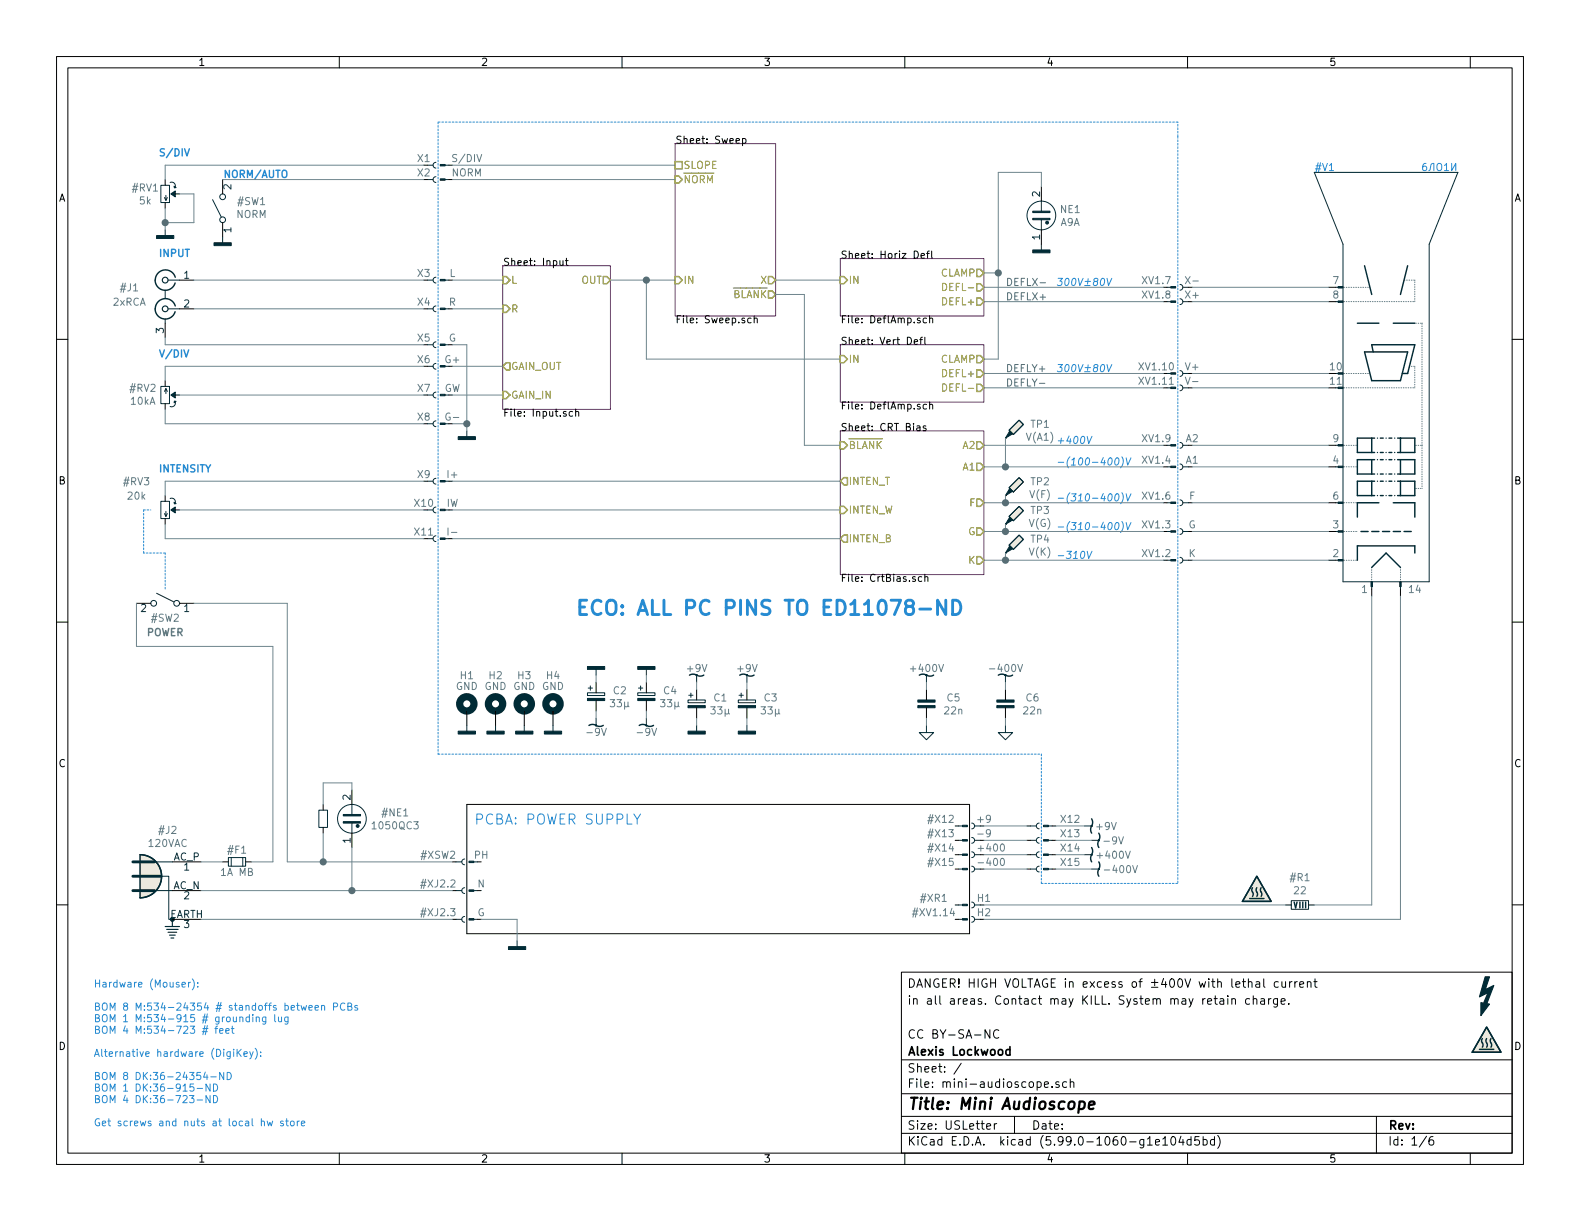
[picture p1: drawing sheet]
<svg xmlns="http://www.w3.org/2000/svg" width="279mm" height="216mm" viewBox="0 0 279 216" stroke-linecap="round" stroke-linejoin="round" font-family="sans-serif">
<g fill="none" stroke="#000" stroke-width=".18">
<path d="M10 10h259.4v195.9h-259.4zM12 12h255.4v191.9h-255.4zM60 10v2M110 10v2M160 10v2M210 10v2M260 10v2M29.2 31.8v1M29.2 35.8v1M31 34.3h.7M39.4 31.8v2.5M39.4 39.4v2.5"/>
<path d="M79.4 29.2h.6M131.3 24.6l.4-.1 .2 .2-.1 .6h-.5M131.3 24.5v1.3M184.1 33v2.6M10 60h2M29.2 57.2v2.5M31.7 49.5h2.6M31.7 54.6h2.6M99 46.1l.1 .8h.3l.2-.1M99.6 46.1v.8M100 46.1h.5M100.2 45.7v1l.3 .2"/>
<path d="M132.8 56.3l-.3-.1-.3 .3 .1 .5h.5M133.4 56.4l.1-.2 .3 .1 .1 .8M133.4 55.8v1.3M162.9 45.2l.6-.1-.1-.2-.3-.1-.2 .2v.6h.5M163.1 59.6l-.3 .2v1.1M163.5 59.6v1.1l.2 .2M163.8 56.3l-.3-.1-.3 .3 .2 .5h.4M163.8 44.8h.5M164.3 44.4l-.3 .2v1.1M164.4 56.4l.2-.2 .3 .1v.8M164.4 55.8v1.3M164.8 44.4v1.1l.1 .2"/>
<path d="M184.1 40.6v2.6M234.9 50.8h1.3M234.9 53.3h1.3M267.4 60h2M29.2 67.3v1M29.2 71.4v1M31 69.9h.7M101.3 72.8h-.4l-.3 .2 .2 .5h.5M101.8 72.9l.2-.1h.3v.8M101.8 72.3v1.3M161.7 60.5l.6-.1-.1-.3h-.3l-.2 .1v.6h.5M162.2 75.4h.4l.1 .7"/>
<path d="M162.6 60.1h.5M162.7 75.6l-.4 .1-.2 .1 .2 .3h.4M163.7 75.4l-.3-.1-.2 .2 .1 .2 .4 .1v.3h-.5M163.8 71.5h-.3l-.3 .2 .2 .6h.4M164.4 71.6l.2-.1h.3v.8M164.4 71.1v1.2M177.8 77.5h.1M234.9 78.7h1.3M29.2 87.6v1M29.2 91.7v1M31 90.2h.7M177.8 97.8h.1"/>
<path d="M177.8 87.6h.1M177.8 92.7h.1M234.9 99.1h1.3M234.9 88.9h1.3M234.9 94h1.3M234.9 82.6h1.3M10 110h2M24.1 106.7h2.6M31.7 106.7h2.6M163 102h-.4l-.2 .2 .1 .5h.5M163.5 102.1l.2-.1h.3l.1 .8M163.5 101.5v1.3"/>
<path d="M242.6 104.1v1.3M247.6 104.1v1.3M267.4 110h2M62.2 139.7v2.5M82.5 125.7v2.6M87.6 125.7v2.6M92.7 125.7v2.6M97.8 125.7v2.6M105.4 120.7v1.8M105.4 123.9v1.8M114.3 120.7v1.8M114.3 123.9v1.8"/>
<path d="M123.2 121.9v1.9M123.2 125.1v1.9M132.1 121.9v1.9M132.1 125.1v1.9M163.8 121.9v1.9M163.8 125.1v1.9M177.8 121.9v1.9M177.8 125.1v1.9M10 160h2M30.5 152.4h5.1M30.5 157.5h5.1M39.4 152.4h1"/>
<path d="M43.4 152.4h1M57.1 142.2v1.1M57.1 146.3v1M62.2 147.3v2.6M82.5 142.2h88.9v22.9h-88.9zM168.9 153.7h.6M168.9 146.1h.6M168.9 148.6h.6M168.9 151.1h.6M181.6 153.7h.6M181.6 146.1h.6M181.6 148.6h.6"/>
<path d="M181.6 151.1h.6M186.1 153.7h.6M186.1 146.1h.6M186.1 148.6h.6M186.1 151.1h.6M267.4 160h2M30.5 162.6h5.1M159.4 171.9h108v32h-108zM168.9 160h.6M168.9 162.6h.6M214.7 176.6h.6M214.9 176.1v1.3l.4 .2"/>
<path d="M215.8 176.6h.5l.1 1M216.4 176.9l-.5 .1a.29 .29 0 0 0-.2 .3 .29 .29 0 0 0 .2 .3l.5-.1M217.1 176.1v.1M217.1 176.6v1M217.8 176.7l.2-.1h.4l.1 1M217.8 176.6v1M221 176.6h-.5l-.2 .3v.4l.1 .2h.6M221.6 176.7l.2-.1h.4l.1 1M221.6 176.1v1.5M222.1 173.6h.6l.1 1M222.8 173.9l-.5 .1a.29 .29 0 0 0-.3 .3 .29 .29 0 0 0 .3 .3l.5-.1M223 176.6h.5l.1 1"/>
<path d="M223.5 173.1v1.3l.2 .2M223.6 176.9l-.5 .1a.29 .29 0 0 0-.2 .3 .29 .29 0 0 0 .2 .3l.5-.1M224.3 176.6v1M224.8 176.6h-.3l-.2 .3M225.9 176.6v1.2l-.3 .3-.3-.1M225.9 176.6h-.4l-.3 .3v.4l.1 .2h.6M226 173.6h-.4l-.3 .3v.4l.2 .2h.5M226.5 177.1l.8-.2-.1-.3h-.4l-.3 .2 .1 .7h.6M226.7 173.6l.1 .9 .3 .1 .2-.2M227.3 160h1M227.3 173.6v1M227.9 177.4v.2"/>
<path d="M228 173.6v1M228.5 173.6h-.3l-.2 .3M229 173.6v1M229.4 173.6h-.3l-.1 .3M229.8 174.1l.7-.2v-.3h-.5l-.2 .2 .1 .7h.6M231.2 173.7l.2-.1h.4v1M231.2 173.6v1M231.4 160h1M232.3 173.6h.6M232.5 173.1v1.3l.4 .2M159.4 197.4h108M159.4 193.4h108"/>
<path d="M159.4 187.4h108M170 188l-1.3 1.9M174.5 199.2l.7-.2-.1-.3h-.4l-.2 .2v.7h.6M175 182.1v1.5l-.8-1.5v1.5M175.8 198.7v1M176.3 198.7h-.3l-.2 .3M176.6 182.2a.6 .6 0 0 0-.7 0 .6 .6 0 0 0-.2 .7 .56 .56 0 0 0 .3 .6 .56 .56 0 0 0 .6-.1M179.4 197.4v3M184.7 191.8l.7-.2-.1-.2-.4-.1-.2 .2 .1 .7h.5M186 192.1v.2M187.3 191.4l-.4-.1-.2 .2 .1 .2 .5 .2v.3h-.6M188.6 191.4l-.4-.1-.3 .3v.4l.1 .2h.6"/>
<path d="M189.3 191.4l.2-.1 .3 .1 .1 .9M189.3 190.8v1.5M243.4 197.4v6.5M60 203.9v2M110 203.9v2M159.4 200.4h108M160 203.9v2M204.3 202l.7-.2v-.3h-.5l-.2 .2 .1 .7h.6M205.6 201.4l.4-.4v1.5M205.6 202.5h.9M207.3 201h.1a.81 .81 0 0 1 .6 .6 .81 .81 0 0 1-.3 .8l-.2 .1a.81 .81 0 0 1-.5-.6 .81 .81 0 0 1 .3-.9zM208.8 200.9l-.3 1.1h.9"/>
<path d="M209.2 201.5v1M210 203.9v2M210.6 201.5h-.4l-.3 .3v.4l.1 .2h.6M210.6 201v1.5M212 201h-.7v.7l.2-.2 .5 .1 .1 .2-.1 .5-.2 .2-.5-.2M212.8 201.5h.4l.3 .3v.4l-.2 .2h-.5M212.8 201v1.5M214.8 201.5h-.5l-.3 .3v.4l.2 .2h.6M214.8 201v1.5M215.3 200.8a1.72 1.72 0 0 1 0 2.2M252.3 200.9l-1.3 1.9M253.4 201a.59 .59 0 0 0-.7 .6v.6l.1 .2 .5 .1 .2-.2v-.5l-.1-.2-.4-.1-.3 .3"/>
<path d="M260 203.9v2"/>
</g>
<path d="M190.9 194.9l.2-.1 .6 .1 .1 .3v.5a.66 .66 0 0 1-1 .3M192.6 195.4l.9-.2v-.3l-.6-.1-.3 .3v.9l.2 .1 .6-.1" fill="none" stroke="#000" stroke-width=".4"/>
<path d="M178.6 185.7l-.4-.1-.3 .3v.4l.1 .2h.6M178.6 185.1v1.5" fill="none" stroke="#000" stroke-width=".3"/>
<path d="M119.4 25.4h17.8v30.5h-17.8zM88.9 47h19v25.4h-19zM148.6 45.7h25.4v10.2h-25.4zM148.6 61h25.4v10.1h-25.4zM148.6 76.2h25.4v25.4h-25.4z" fill="none" stroke="#840084" stroke-width=".18"/>
<g fill="none" stroke="#859900" stroke-width=".25">
<path d="M119.4 28.6h1.2v1.2h-1.2zM119.4 31.1h.6l.6 .7-.6 .6h-.6zM88.9 48.9h.6l.7 .6-.7 .7h-.6zM88.9 54h.6l.7 .6-.7 .6h-.6zM106.7 48.9h.6l.6 .6-.6 .7h-.6zM119.4 48.9h.6l.6 .6-.6 .7h-.6zM135.9 48.9h.6l.7 .6-.7 .7h-.6zM135.9 51.4h.6l.7 .7-.7 .6h-.6zM148.6 48.9h.6l.7 .6-.7 .7h-.6zM172.7 50.2h.7l.6 .6-.6 .6h-.7zM172.7 52.7h.7l.6 .6-.6 .7h-.7zM172.7 47.6h.7l.6 .7-.6 .6h-.7z"/>
<path d="M88.9 64.8l.6-.7h.7v1.3h-.7zM88.9 69.2h.6l.7 .7-.7 .6h-.6zM148.6 62.9h.6l.7 .6-.7 .6h-.6zM148.6 78.1h.6l.7 .6-.7 .7h-.6zM172.7 67.9h.7l.6 .7-.6 .6h-.7zM172.7 65.4h.7l.6 .6-.6 .7h-.7zM172.7 62.9h.7l.6 .6-.6 .6h-.7zM172.7 78.1h.7l.6 .6-.6 .7h-.7zM148.6 89.5h.6l.7 .7-.7 .6h-.6zM149.2 84.5h.7v1.2h-.7l-.6-.6zM149.2 94.6h.7v1.3h-.7l-.6-.6zM172.7 98.4h.7l.6 .7-.6 .6h-.7z"/>
<path d="M172.7 88.3h.7l.6 .6-.6 .6h-.7zM172.7 93.3h.7l.6 .7-.6 .6h-.7zM172.7 81.9h.7l.6 .7-.6 .6h-.7z"/>
</g>
<path d="M166.7 50.1a.64 .64 0 0 1 .7 .6 .64 .64 0 0 1-.7 .7zM166.7 67.9a.64 .64 0 0 1 .7 .6 .64 .64 0 0 1-.7 .7z" fill="none" stroke="#859900" stroke-width=".18"/>
<g fill="none" stroke="#002b36" stroke-width=".18">
<path d="M28.4 32.8h1.6v3h-1.6zM29.1 34.9l.2 .5 .3-.5M29.3 34.5v.9M30.1 32.3a.66 .66 0 0 1 .7 .1 .66 .66 0 0 1 .2 .6M37.6 35.3l1.5 3.1M75.6 31.8h1M75.6 29.2h1M77.1 31.2l-.4 .2-.1 .4 .1 .3 .4 .2M77.1 28.7l-.4 .2-.1 .3 .1 .4 .4 .1M78.7 31.8h.7M78.7 29.2h.7M184.1 35.6v1.7"/>
<path d="M184.1 38.9v1.7M232.4 30.5h25.4l-5.1 12.7v59.7h-15.2v-59.7zM29.2 40.6v1.3M29.2 51.3v1.4M29.2 56.4v.8M29.7 54.6h2M29.7 49.5h2M39.4 41.9v1.3M75.6 54.6h1M75.6 49.5h1M77.1 54.1l-.4 .2-.1 .3 .1 .4 .4 .1M77.1 49l-.4 .2-.1 .3 .1 .4 .4 .1"/>
<path d="M78.7 54.6h.7M78.7 49.5h.7M184.1 43.2v1.3M208.7 50.3l.3 .1 .2 .4-.2 .4-.3 .1M208.7 52.8l.3 .2 .2 .3-.2 .4-.3 .1M209.2 50.8h1M28.4 68.3h1.6v3.1h-1.6zM29.1 69.2l.2-.5 .3 .5M29.3 68.7v.9M31 71.1a.66 .66 0 0 1-.2 .7 .66 .66 0 0 1-.7 .1M75.6 61h1M75.6 64.8h1"/>
<path d="M75.6 69.9h1M75.6 74.9h1M77.1 60.5l-.4 .1-.1 .4 .1 .3 .4 .2M77.1 64.3l-.4 .1-.1 .4 .1 .3 .4 .2M77.1 69.3l-.4 .2-.1 .4 .1 .3 .4 .2M77.1 74.4l-.4 .2-.1 .3 .1 .4 .4 .1M78.7 61h.7M82.5 76.2v1.3M178.4 76.1l1.8-1.8 .8 .8-1.8 1.7zM208.7 78.2l.3 .2 .2 .3-.2 .4-.3 .1M208.7 68.1l.3 .1 .2 .4-.2 .3-.3 .2M208.7 65.5l.3 .2 .2 .3-.2 .4-.3 .1"/>
<path d="M209.2 68.6h1M28.4 88.6h1.6v3.1h-1.6zM29.1 90.8l.2 .5 .3-.5M29.3 90.4v.9M30.1 88.1a.66 .66 0 0 1 .7 .1 .66 .66 0 0 1 .2 .7M75.6 85.1h1M77.1 89.7l-.4 .1-.1 .4 .1 .3 .4 .2M77.1 84.6l-.4 .1-.1 .4 .1 .3 .4 .2M77.1 94.7l-.4 .2-.1 .4 .1 .3 .4 .2M78.7 85.1h.7M78.7 95.3h.7M178.4 96.4l1.8-1.8 .8 .8-1.8 1.8z"/>
<path d="M178.4 86.2l1.8-1.7 .8 .7-1.8 1.8zM178.4 91.3l1.8-1.8 .8 .8-1.8 1.8zM208.7 82l.3 .2 .2 .3-.2 .4-.3 .2M208.7 88.4l.3 .1 .2 .4-.2 .4-.3 .1M208.7 93.5l.3 .1 .2 .4-.2 .3-.3 .2M208.7 98.6l.3 .1 .2 .4-.2 .3-.3 .2M209.2 88.9h1M209.2 94h1M209.2 99.1h1M27.7 104.9l3 1.5M105.4 118.1v1.3M114.3 118.1v1.3"/>
<path d="M123.2 119.4v1.3M132.1 119.4v1.3M163.8 119.4v1.3M177.8 119.4v1.3M242.6 103.7v.4M247.6 103.7v.4M82.5 128.3v1.2M87.6 128.3v1.2M92.7 128.3v1.2M97.8 128.3v1.2M103.9 122.5h3v.5h-3zM104 121.7h.8"/>
<path d="M104.4 121.3v.7M105.4 127v1.3M112.8 122.5h3v.5h-3zM112.9 121.7h.8M113.3 121.3v.7M114.3 127v1.3M121.7 123.8h3v.5h-3zM121.8 122.9h.8M122.2 122.6v.7M123.2 128.3v1.2M130.6 123.8h3v.5h-3zM130.7 122.9h.7"/>
<path d="M131.1 122.6v.7M132.1 128.3v1.2M163.8 128.3v1.2h1.3l-1.3 1.3-1.2-1.3h1.2M177.8 128.3v1.2h1.3l-1.3 1.3-1.3-1.3h1.3M23.5 154.9h6.3v7.7h.7M27.3 157.5h3.2M27.3 152.4h3.2M40.4 151.6h3v1.6h-3zM40.9 151.6v1.6M42.9 151.6v1.6M56.4 143.3h1.5v3h-1.5zM62.2 142.2v1.8"/>
<path d="M62.2 145.5v1.8M80.6 157.5h1.1M80.6 152.4h1.1M82.2 157l-.4 .1-.1 .4 .1 .3 .4 .2M82.2 151.9l-.4 .1-.1 .4 .1 .4 .4 .1M83.8 157.5h.7M169.5 153.7h.7M169.5 146.1h.7M169.5 148.6h.7M169.5 151.1h.7M171.8 145.5l.4 .2 .1 .3-.1 .4-.4 .2M171.8 148.1l.4 .1 .1 .4-.1 .3-.4 .2"/>
<path d="M171.8 159.5l.4 .2 .1 .3-.1 .4-.4 .1M171.8 153.2l.4 .1 .1 .4-.1 .3-.4 .2M171.8 150.6l.4 .2 .1 .3-.1 .4-.4 .1M172.3 153.7h1.1M172.3 146.1h1.1M172.3 148.6h1.1M172.3 151.1h1.1M182.2 153.7h1.1M182.2 146.1h1.1M182.2 148.6h1.1M182.2 151.1h1.1M183.8 153.2l-.4 .1-.1 .4 .1 .3 .4 .2"/>
<path d="M183.8 148.1l-.4 .1-.1 .4 .1 .3 .4 .2M183.8 150.6l-.4 .2-.1 .3 .1 .4 .4 .1M183.8 145.5l-.4 .2-.1 .4 .1 .3 .4 .2M185.4 153.7h.7M185.4 146.1h.7M185.4 148.6h.7M185.4 151.1h.7M191.8 146.1h1.2M191.8 151.1h1.2M193 153.7h1.3M193 148.6h1.3M228.3 159.3h3.1v1.5h-3.1z"/>
<path d="M80.6 162.6h1.1M82.2 162.1l-.4 .1-.1 .4 .1 .3 .4 .2M83.8 162.6h.7M91.4 166.4v1.2M169.5 160h.7M169.5 162.6h.7M171.8 162.1l.4 .1 .1 .4-.1 .3-.4 .2M172.3 160h1.1M172.3 162.6h1.1"/>
<circle cx="39.4" cy="34.8" r=".51"/>
<circle cx="39.4" cy="38.9" r=".51"/>
<circle cx="184.1" cy="38.1" r="2.54"/>
<circle cx="27.2" cy="106.7" r=".51"/>
<circle cx="31.2" cy="106.7" r=".51"/>
<circle cx="62.2" cy="144.8" r="2.54"/>
</g>
<g fill="#002b36" stroke="#002b36" stroke-width=".18">
<path d="M112.8 117.9h3v.5h-3z"/>
<path d="M207 82.4h.9v.3h-.9z"/>
<path d="M207 50.7h.9v.2h-.9z"/>
<path d="M207 53.2h.9v.3h-.9z"/>
<path d="M103.9 117.9h3v.5h-3z"/>
<path d="M96.3 129.3h3v.5h-3z"/>
<path d="M91.2 129.3h3v.5h-3z"/>
<path d="M86.1 129.3h3.1v.5h-3.1z"/>
<path d="M27.7 41.7h3v.5h-3z"/>
<path d="M207 78.6h.9v.3h-.9z"/>
<path d="M207 68.5h.9v.2h-.9z"/>
<path d="M207 65.9h.9v.3h-.9z"/>
<path d="M182.6 44.2h3.1v.5h-3.1z"/>
<path d="M60.7 145.3h3.1v.2h-3.1z"/>
<path d="M60.7 144h3.1v.3h-3.1z"/>
<path d="M182.6 38.6h3.1v.3h-3.1z"/>
<path d="M182.6 37.3h3.1v.3h-3.1z"/>
<path d="M236.6 50.7h.9v.2h-.9z"/>
<path d="M236.6 53.2h.9v.3h-.9z"/>
<path d="M247.5 102.9h.3v.8h-.3z"/>
<path d="M242.4 102.9h.3v.8h-.3z"/>
<path d="M184.5 153.5h.9v.3h-.9z"/>
<path d="M77.9 90h.8v.3h-.8z"/>
<path d="M170.2 145.9h.9v.3h-.9z"/>
<path d="M170.2 148.5h.9v.2h-.9z"/>
<path d="M170.2 159.9h.9v.2h-.9z"/>
<path d="M77.9 54.5h.8v.2h-.8z"/>
<path d="M77.9 31.6h.8v.3h-.8z"/>
<path d="M77.9 60.8h.8v.3h-.8z"/>
<path d="M77.9 64.6h.8v.3h-.8z"/>
<path d="M77.9 49.4h.8v.3h-.8z"/>
<path d="M77.9 29.1h.8v.2h-.8z"/>
<path d="M77.9 69.7h.8v.3h-.8z"/>
<path d="M77.9 74.8h.8v.3h-.8z"/>
<path d="M77.9 85h.8v.2h-.8z"/>
<path d="M30.8 70.9l.3 .1-.3 .2z"/>
<path d="M77.9 95.1h.8v.3h-.8z"/>
<path d="M81 77.2h3.1v.5h-3.1z"/>
<path d="M121.7 129.3h3v.5h-3z"/>
<path d="M37.8 42.9h3.1v.5h-3.1z"/>
<path d="M130.6 129.3h3v.5h-3z"/>
<path d="M89.9 167.4h3.1v.5h-3.1z"/>
<path d="M30.8 88.8l.3 .3h-.3z"/>
<path d="M30.8 32.9l.3 .3h-.3z"/>
<path d="M130.6 124.8h3v.3h-3z"/>
<path d="M121.7 124.8h3v.3h-3z"/>
<path d="M184.5 148.5h.9v.2h-.9z"/>
<path d="M236.6 78.6h.9v.3h-.9z"/>
<path d="M162.3 124.8h3.1v.3h-3.1z"/>
<path d="M162.3 123.8h3.1v.4h-3.1z"/>
<path d="M207 88.8h.9v.2h-.9z"/>
<path d="M176.3 124.8h3v.3h-3z"/>
<path d="M176.3 123.8h3v.4h-3z"/>
<path d="M207 93.9h.9v.2h-.9z"/>
<path d="M184.5 151h.9v.3h-.9z"/>
<path d="M170.2 153.5h.9v.3h-.9z"/>
<path d="M170.2 151h.9v.3h-.9z"/>
<path d="M170.2 162.4h.9v.3h-.9z"/>
<path d="M178.6 96.5l.5 .5-1.3 .8z"/>
<path d="M178.6 86.4l.5 .5-1.3 .7z"/>
<path d="M178.6 76.2l.5 .5-1.3 .8z"/>
<path d="M178.6 91.4l.5 .5-1.3 .8z"/>
<path d="M112.8 123.5h3v.4h-3z"/>
<path d="M184.5 145.9h.9v.3h-.9z"/>
<path d="M236.6 65.9h.9v.3h-.9z"/>
<path d="M236.6 68.5h.9v.2h-.9z"/>
<path d="M236.6 98.9h.9v.3h-.9z"/>
<path d="M207 98.9h.9v.3h-.9z"/>
<path d="M236.6 88.8h.9v.2h-.9z"/>
<path d="M103.9 123.5h3v.4h-3z"/>
<path d="M82.9 157.4h.9v.2h-.9z"/>
<path d="M82.9 162.4h.9v.3h-.9z"/>
<path d="M82.9 152.3h.9v.2h-.9z"/>
<path d="M81 129.3h3.1v.5h-3.1z"/>
<path d="M236.6 93.9h.9v.2h-.9z"/>
<path d="M236.6 82.4h.9v.3h-.9z"/>
<circle cx="114.3" cy="128.3" r=".08"/>
<circle cx="105.4" cy="128.3" r=".08"/>
<circle cx="63.2" cy="146" r=".25"/>
<circle cx="185.2" cy="39.4" r=".25"/>
<circle cx="193" cy="146.1" r=".08"/>
<circle cx="194.3" cy="148.6" r=".08"/>
<circle cx="193" cy="151.1" r=".08"/>
<circle cx="194.3" cy="153.7" r=".08"/>
</g>
<g fill="none" stroke="#002b36" stroke-width=".25">
<path d="M27.4 49.5a1.8 1.8 0 0 0 1.6 1.8 1.8 1.8 0 0 0 2-1.3M31 54.1a1.8 1.8 0 0 0-2.8-1 1.8 1.8 0 0 0 0 2.9 1.8 1.8 0 0 0 2.8-.9M31 49a1.8 1.8 0 0 0-2-1.3 1.8 1.8 0 0 0-1.5 1.8M240 57.2h3.8M241.3 47l1.3 5.1M246.4 57.2h3.8M248.9 47l-1.3 5.1M240 77.5h2.6v2.5h-2.6zM241.3 62.2h7.6l-1.3 5.1h-5zM242.8 62.2l-.2-1.2h7.6l-1.3 5h-.9M247.6 77.5h2.6v2.5h-2.6zM240 85.1h2.6v2.5h-2.6z"/>
<path d="M240 81.3h2.6v2.5h-2.6zM240.7 94h1.2M242.6 94h1.2M243.8 88.9h-3.8v2.5M244.5 94h1.2M246.4 88.9h3.8v2.5M246.4 94h1.2M247.6 81.3h2.6v2.5h-2.6zM247.6 85.1h2.6v2.5h-2.6zM248.3 94h1.3M250.2 97.8v-1.3h-10.2v2.6M123.2 119.4l.7 .2 .6-.2"/>
<path d="M132.1 119.4l.7 .2 .5-.2M163.8 119.4l.7 .2 .6-.2M177.8 119.4l.7 .2 .6-.2M242.6 100.3l2.5-2.5 2.5 2.5M104.1 128.3l.6-.2 .7 .2M113 128.3l.6-.2 .7 .2M24.8 151.1a3.8 3.8 0 0 1 3.8 3.8 3.8 3.8 0 0 1-3.8 3.9zM193 144.8l.2 .6-.2 .6M193 149.9l.2 .5-.2 .7M193 146.1l-.1 .6 .1 .6M193 151.1l-.1 .7 .1 .6M194.3 147.3a1.66 1.66 0 0 1-.2 1.8l.2 .8"/>
<path d="M194.3 152.4a1.66 1.66 0 0 1-.2 1.7l.2 .8M221 158.9h2.5M221.5 157a1.05 1.05 0 0 0 .1 1.1l-.1 .4M222.2 154.9l2.6 4.5h-5.1zM222.3 157a1.05 1.05 0 0 0 .1 1.1l-.2 .4M223 157a1.05 1.05 0 0 0 .1 1.1l-.1 .4M228.9 159.5l.2 1 .3-1M229.9 159.5v1M230.4 159.5v1M230.9 159.5v1M261.6 185.5h2.6M262.1 183.6a1.04 1.04 0 0 0 .2 1.2l-.2 .4"/>
<path d="M262.9 181.6l2.5 4.5h-5.1zM262.9 183.6a1.04 1.04 0 0 0 .1 1.2l-.1 .4M263.7 183.6a1.04 1.04 0 0 0 .1 1.2l-.1 .4"/>
</g>
<g fill="#002b36" stroke="#002b36" stroke-width=".2">
<path d="M30.2 69.9l.8-.6v1.1z"/>
<path d="M30.2 90.2l.8-.5v1z"/>
<path d="M30.2 34.3l.8-.5v1z"/>
<path d="M261.9 177.3l1.5 .2-1.5 2.1z"/>
<path d="M262.6 172.7h.8l-.8 2.3 1.6-.8-1.3 3.3-.5-.2 .7-1.8-1.5 .8z"/>
</g>
<g fill="none" stroke="#002b36" stroke-width=".2">
<path d="M29.2 163.8h2.5M29.5 164.3h2M29.7 164.8h1.5M30 165.4h1M30.2 165.9h.5M30.5 162.6v1.2"/>
<circle cx="29.2" cy="49.5" r=".51"/>
<circle cx="29.2" cy="54.6" r=".51"/>
</g>
<path d="M180 117.5l.4 1.3 .4-1.3M177.1 151.8h.1a.68 .68 0 0 1 .4 .6 .68 .68 0 0 1-.4 .6 .84 .84 0 0 1-.1-1.2zM200.3 153l.4 1.3 .4-1.3" fill="none" stroke="#657b83" stroke-width=".18"/>
<g fill="#eee8d5" stroke="#eee8d5" stroke-width=".18">
<path d="M178.4 96.4l1.8-1.8 .8 .8-1.8 1.8z"/>
<path d="M178.4 86.2l1.8-1.7 .8 .7-1.8 1.8z"/>
<path d="M178.4 76.1l1.8-1.8 .8 .8-1.8 1.7z"/>
<path d="M178.4 91.3l1.8-1.8 .8 .8-1.8 1.8z"/>
<path d="M262.9 181.6l2.5 4.5h-5.1z"/>
<path d="M222.2 154.9l2.6 4.5h-5.1z"/>
<path d="M24.8 151.1a3.8 3.8 0 0 1 3.8 3.8 3.8 3.8 0 0 1-3.8 3.9z"/>
</g>
<g fill="none" stroke="#002b36" stroke-width="1.3">
<circle cx="82.5" cy="124.5" r="1.27"/>
<circle cx="87.6" cy="124.5" r="1.27"/>
<circle cx="92.7" cy="124.5" r="1.27"/>
<circle cx="97.8" cy="124.5" r="1.27"/>
</g>
<path d="M23.5 157.5h3.8M23.5 154.9h4.9M23.5 152.4h3.8" fill="none" stroke="#002b36" stroke-width=".51"/>
<path d="M183.9 50h1M183.8 67.8h1" fill="none" stroke="#586e75" stroke-width=".18"/>
<g fill="none" stroke="#268bd2" stroke-width=".18">
<path d="M252.2 28.9l-.4 .1a.85 .85 0 0 0 0 1.2l.4-.2 .1-.4-.3-.2h-.3l-.1 .2M252.7 30.2l.2-.2 .1-.7a.43 .43 0 0 1 .6-.4v1.3M254.2 29.1l.2-.2a.43 .43 0 0 1 .6 .4v.4a.42 .42 0 0 1-.5 .5 .42 .42 0 0 1-.4-.5zM195.8 49.2l.2 1.3 .6-1.3M192.3 77.2l.2 1.2 .6-1.2M195.8 64.5l.2 1.2 .6-1.2M192.3 97.5l.2 1.2 .6-1.2M197.3 81.1l.3-.1a.75 .75 0 0 1-.2 1.2l-.2-.1-.1-.3zM197.3 87.4l.3-.1a.75 .75 0 0 1-.2 1.3l-.2-.1-.1-.4zM197.3 92.5l.3-.1a.75 .75 0 0 1-.2 1.3l-.2-.2-.1-.3zM198.4 80.8a1.47 1.47 0 0 1-.3 1.9M198.4 87.1a1.47 1.47 0 0 1-.3 2"/>
<path d="M198.4 92.2a1.47 1.47 0 0 1-.3 1.9M199.1 81l.3 1.2 .6-1.2M199.1 87.3l.3 1.3 .6-1.3M199.1 92.4l.3 1.3 .6-1.3M112.1 143.9l.6 1 .6-1M112.7 144.9v.8M32.2 174.1l.6-.1-.1-.2-.3-.1-.2 .2v.6h.5M33.3 173.7v.8M33.7 173.7l-.4 .2M34 173.1a1.46 1.46 0 0 1 0 1.9M35 174.4v.1M35 173.8v.1"/>
<path d="M44.7 179.4v.1M44.7 179.8v.9M45.3 179.9l.2-.1 .3 .1 .1 .8M45.3 179.8v.9M47 179.8v1.1l-.2 .2-.3-.1M47 179.9l-.4-.1-.2 .3 .1 .5h.5M48.6 179.4v1.1l.2 .2M49.2 179.8l.1 .8 .3 .1 .2-.1M49.8 179.8v.9M50.9 179.8v1.1l-.2 .2-.3-.1M50.9 179.9l-.3-.1-.3 .3 .2 .5h.4M54.6 178.2l.6-.1v-.3h-.4l-.2 .2 .1 .6h.5"/>
<path d="M55.7 178.2l.6-.1v-.3h-.4l-.2 .2 .1 .6h.5M56.9 177.9l.1-.1h.3l.1 .8M56.9 177.8v.8M59 178h.6l.1-.2-.1-.3-.6-.1v1.2M61 177.5a.6 .6 0 0 0-.9 .4 .6 .6 0 0 0 .6 .7l.3-.1M61.5 178l.6-.1 .1-.2-.1-.2-.6-.1v1.2h.5l.2-.1v-.3l-.3-.2M63.2 177.8h-.3l-.2 .2 .1 .1 .4 .2v.3h-.5M34.9 192.5h.9M34.9 194.5h.9M35.8 182.4h.9M35.9 181.9h.9M36.3 189.6l-.3 .9h.8"/>
<path d="M36.7 181.3l-.4 1.7M37.1 191.7v1.2l-.7-1.2v1.2M37.1 193.7v1.3l-.7-1.3v1.3M37.3 190.4h.9M37.8 191.7a.64 .64 0 0 1 .7 .6 .64 .64 0 0 1-.7 .6zM37.8 193.7a.64 .64 0 0 1 .7 .7 .64 .64 0 0 1-.7 .6zM38 181.9h.5M38.5 181.4l-.3 .2v1.1M38.8 182.3l.6-.1v-.3h-.4l-.2 .2 .1 .6h.5M39.6 189.6v1.3l-.8-1.3v1.3M39.9 182.3l.6-.1v-.3h-.4l-.2 .2 .1 .6h.5M40.2 189.6a.64 .64 0 0 1 .7 .7 .64 .64 0 0 1-.7 .6z"/>
<path d="M40.9 181.9h.5M41.1 181.4v1.1l.3 .2M41.9 185.5v1.3M42.1 186.1l.6 .7M42.7 185.5l-.8 .8M43.1 186.4l.6-.1v-.3h-.4l-.2 .1 .1 .6h.5M44.2 186l.3 .8M44.8 186l-.5 1.1-.1 .1M45.1 185.4a1.46 1.46 0 0 1 0 1.9M46.1 186.7v.1M46.1 186v.1M46.2 198.3l.2-.1 .3 .1 .1 .8"/>
<path d="M47.2 198.2l.3 .9 .2-.6 .3 .6 .2-.9M50.1 198.3l-.3-.1-.2 .2 .1 .2 .4 .1v.3h-.5M50.5 198.2h.5M50.7 197.8v1.1l.3 .2M51.5 198.3l.3-.1 .2 .3v.3l-.2 .3-.3-.1-.1-.2zM52.6 198.2v.9M52.9 198.2l-.3 .3M53.3 198.7l.6-.2-.1-.2-.3-.1-.2 .2 .1 .6h.4"/>
</g>
<path d="M32.6 26.3l.5 1.3 .4-1.3M32.5 61.9l.4 1.2 .5-1.2" fill="none" stroke="#268bd2" stroke-width=".25"/>
<path d="M162.6 107.7h2M167.2 106.1v2.6l-1.4-2.6v2.6M168.5 106.1a1.34 1.34 0 0 1 1.4 .9 1.34 1.34 0 0 1-.5 1.5l-.9 .2z" fill="none" stroke="#268bd2" stroke-width=".51"/>
<g fill="none" stroke="#002b36" stroke-width=".18" stroke-dasharray="0 .3">
<path d="M237.5 53.3h12.7M237.5 50.8h4.8M250.2 49.5h-1.9M250.2 53.3v-3.8M251.5 57.2v21.5M251.5 57.2h-1.3M237.5 68.6h12.7M237.5 78.7h2.5M237.5 66h4.7M250.2 68.6v-3.8M250.2 64.8h-.8M251.5 78.7h-1.3"/>
<path d="M251.5 78.7v7.7M237.5 88.9h2.5M237.5 99.1h2.5M237.5 94h2.5M237.5 82.6h2.5M251.5 86.4h-1.3M242.6 100.3v2.6M247.6 100.3v2.6"/>
</g>
<path d="M242.6 77.5h5M242.6 81.3h5M242.6 83.8h5M242.6 87.6h5M242.6 85.1h5M242.6 80h5" fill="none" stroke="#002b36" stroke-width=".25" stroke-dasharray=".5 .5 0 .5"/>
<path d="M77.5 21.6v111.8M208.3 24.1v132.1M208.3 21.6h-130.8M208.3 24.1v-2.5M25.4 97.8v-7.6M25.4 90.2h1.3M29.2 97.8h-3.8M29.2 104.1v-6.3M77.5 133.4h106.6M184.1 133.4v22.8M184.1 156.2h24.2" fill="none" stroke="#268bd2" stroke-width=".18" stroke-dasharray=".3 .3"/>
<g fill="none" stroke="#6c868f" stroke-width=".18">
<path d="M29.2 36.8v3.8M31.7 34.3h2.6v5.1h-5.1M39.4 31.8h35.5M74.9 29.2h-45.7v2.6M80 31.8h39.4M80 29.2h39.4M184.1 33v-2.5h-7.6v33h-2.5M29.2 59.7v1.3h45.7M34.3 54.6h40.6M34.3 49.5h40.6M80 54.6h8.9M80 49.5h8.9"/>
<path d="M107.9 49.5h11.5M114.3 49.5v14h34.3M137.2 52.1h5v26.6h6.4M137.2 49.5h11.4M174 48.3h2.5M174 50.8h31.7M174 53.3h31.7M210.8 50.8h24.1M210.8 53.3h24.1M29.2 72.4v2.5h45.7M31.7 69.9h43.2M74.9 64.8h-45.7v2.5"/>
<path d="M80 64.8h8.9M80 61h2.5v15.2M80 74.9h2.5M80 69.9h8.9M174 68.6h31.7M174 66h31.7M174 78.7h31.7M177.8 77.5v5.1M210.8 68.6h24.1M210.8 66h24.1M210.8 78.7h24.1M29.2 92.7v2.6h45.7"/>
<path d="M31.7 90.2h43.2M74.9 85.1h-45.7v2.5M80 90.2h68.6M80 85.1h68.6M80 95.3h68.6M174 82.6h31.7M174 88.9h31.7M174 99.1h31.7M174 94h31.7M177.8 87.6v1.3M177.8 92.7v1.3M177.8 97.8v1.3"/>
<path d="M210.8 82.6h24.1M210.8 88.9h24.1M210.8 99.1h24.1M210.8 94h24.1M24.1 106.7v7.6h24.2v38.1h-3.9M34.3 106.7h16.5v45.7h29.2M105.4 119.4v1.3M114.3 119.4v1.3M242.6 105.4v54.6h-10.2M247.6 105.4v57.2h-73.6M62.2 139.7v-1.3h-5.1v3.8M105.4 125.7v1.3"/>
<path d="M114.3 125.7v1.3M123.2 120.7v1.2M123.2 127v1.3M132.1 120.7v1.2M132.1 127v1.3M163.8 120.7v1.2M163.8 127v1.3M177.8 120.7v1.2M177.8 127v1.3M35.6 152.4h3.8M35.6 157.5h44.4M57.1 147.3v5.1"/>
<path d="M62.2 149.9v7.6M174 146.1h7.6M174 153.7h7.6M174 148.6h7.6M174 151.1h7.6M186.7 146.1h5.1M186.7 153.7h6.3M186.7 148.6h6.3M186.7 151.1h5.1M35.6 162.6h44.4M85.1 162.6h6.3v3.8M174 160h53.3"/>
</g>
<g fill="#586e75" stroke="#586e75" stroke-width=".25">
<circle cx="82.6" cy="74.9" r=".51"/>
<circle cx="114.3" cy="49.5" r=".51"/>
<circle cx="62.2" cy="157.5" r=".51"/>
<circle cx="57.2" cy="152.4" r=".51"/>
<circle cx="29.2" cy="39.4" r=".51"/>
<circle cx="176.5" cy="48.3" r=".51"/>
<circle cx="177.8" cy="82.6" r=".51"/>
<circle cx="177.8" cy="99.1" r=".51"/>
<circle cx="177.8" cy="88.9" r=".51"/>
<circle cx="177.8" cy="94" r=".51"/>
</g>
<text font-size="3.5" fill="#268bd2" x="101.6" y="108.8">ECO: ALL PC PINS TO ED11078-ND</text>
<text font-size="2.8" x="160.4" y="196.2">Title: Mini Audioscope</text>
<text font-size="2.5" fill="#268bd2" x="83.8" y="145.8">PCBA: POWER SUPPLY</text>
<g font-size="2.1">
<text x="160.4" y="177.6">in all areas. Contact may KILL. System may retain charge.</text>
<text x="160.4" y="174.6">DANGER! HIGH VOLTAGE in excess of ±400V with lethal current</text>
<text x="160.4" y="183.6">CC BY-SA-NC</text>
<text x="160.4" y="189.7">Sheet: /</text>
<text x="160.4" y="186.7">Alexis Lockwood</text>
<text x="160.4" y="192.4">File: mini-audioscope.sch</text>
<text x="160.4" y="202.5">KiCad E.D.A. kicad (5.99.0-1060-g1e104d5bd)</text>
<text x="160.4" y="199.7">Size: USLetter</text>
<text x="182.4" y="199.7">Date:</text>
<text x="245.4" y="199.7">Rev:</text>
<text x="245.4" y="202.5">Id: 1/6</text>
</g>
<g font-size="1.8">
<text x="35" y="11.6">1</text>
<text x="85" y="11.6">2</text>
<text x="135" y="11.6">3</text>
<text x="185" y="11.6">4</text>
<text x="235" y="11.6">5</text>
<text x="119.4" y="25.4">Sheet: Sweep</text>
<text x="10.3" y="35.6">A</text>
<text x="267.7" y="35.6">A</text>
<text x="88.9" y="47">Sheet: Input</text>
<text x="148.6" y="45.7">Sheet: Horiz Defl</text>
<text x="119.4" y="57.2">File: Sweep.sch</text>
<text x="148.6" y="57.2">File: DeflAmp.sch</text>
<text x="148.6" y="61">Sheet: Vert Defl</text>
<text x="88.9" y="73.7">File: Input.sch</text>
<text x="148.6" y="72.4">File: DeflAmp.sch</text>
<text x="148.6" y="76.2">Sheet: CRT Bias</text>
<text x="10.3" y="85.7">B</text>
<text x="267.7" y="85.7">B</text>
<text x="148.6" y="102.9">File: CrtBias.sch</text>
<text x="10.3" y="135.6">C</text>
<text x="267.7" y="135.6">C</text>
<text x="10.3" y="185.7">D</text>
<text x="267.7" y="185.7">D</text>
<text x="35" y="205.6">1</text>
<text x="85" y="205.6">2</text>
<text x="135" y="205.6">3</text>
<text x="185" y="205.6">4</text>
<text x="235" y="205.6">5</text>
</g>
<g font-size="1.8" fill="#268bd2">
<text x="27.9" y="27.6">S/DIV</text>
<text x="39.4" y="31.4">NORM/AUTO</text>
<text x="232.4" y="30.2">#V1</text>
<text x="255.8" y="30.2">61</text>
<text x="27.9" y="45.4">INPUT</text>
<text x="186.7" y="50.5">300V±80V</text>
<text x="27.9" y="63.2">V/DIV</text>
<text x="186.7" y="65.8">300V±80V</text>
<text x="27.9" y="83.5">INTENSITY</text>
<text x="186.7" y="82.3">-(100-400)V</text>
<text x="186.7" y="78.5">+400V</text>
<text x="186.7" y="88.6">-(310-400)V</text>
<text x="186.7" y="93.7">-(310-400)V</text>
<text x="186.7" y="98.8">-310V</text>
<text x="16.5" y="174.6">Hardware (Mouser):</text>
<text x="16.5" y="178.7">BOM 8 M:534-24354 # standoffs between PCBs</text>
<text x="16.5" y="180.7">BOM 1 M:534-915 # grounding lug</text>
<text x="16.5" y="182.8">BOM 4 M:534-723 # feet</text>
<text x="16.5" y="186.9">Alternative hardware (DigiKey):</text>
<text x="16.5" y="191">BOM 8 DK:36-24354-ND</text>
<text x="16.5" y="193">BOM 1 DK:36-915-ND</text>
<text x="16.5" y="195">BOM 4 DK:36-723-ND</text>
<text x="16.5" y="199.1">Get screws and nuts at local hw store</text>
</g>
<g font-size="1.8" fill="#657b83">
<text x="73.8" y="28.6">X1</text>
<text x="80.2" y="28.6">S/DIV</text>
<text x="23.5" y="33.9">#RV1</text>
<text x="73.8" y="31.2">X2</text>
<text x="79.8" y="31.2">NORM</text>
<text x="24.7" y="36.1">5k</text>
<text x="41.8" y="38.5">NORM</text>
<text x="42.1" y="36.3">#SW1</text>
<text x="187.5" y="39.9">A9A</text>
<text x="187.5" y="37.7">NE1</text>
<text x="21.4" y="51.5">#J1</text>
<text x="73.8" y="49">X3</text>
<text x="79.5" y="49">L</text>
<text x="202.1" y="50.2">XV1.7</text>
<text x="202.1" y="52.8">XV1.8</text>
<text x="209.7" y="52.8">X+</text>
<text x="209.9" y="50.2">X-</text>
<text x="235.7" y="50.2">7</text>
<text x="235.7" y="52.8">8</text>
<text x="20" y="54">2xRCA</text>
<text x="73.8" y="54">X4</text>
<text x="79.4" y="54">R</text>
<text x="73.8" y="60.4">X5</text>
<text x="73.8" y="64.2">X6</text>
<text x="78.8" y="64.2">G+</text>
<text x="79.3" y="60.4">G</text>
<text x="201.6" y="65.5">XV1.10</text>
<text x="209.7" y="65.5">V+</text>
<text x="235.2" y="65.5">10</text>
<text x="23" y="69.3">#RV2</text>
<text x="23.1" y="71.6">10kA</text>
<text x="73.8" y="69.3">X7</text>
<text x="78.5" y="69.3">GW</text>
<text x="201.6" y="68">XV1.11</text>
<text x="209.9" y="68">V-</text>
<text x="235.2" y="68">11</text>
<text x="73.8" y="74.4">X8</text>
<text x="79" y="74.4">G-</text>
<text x="181.6" y="77.9">V(A1)</text>
<text x="182.3" y="75.6">TP1</text>
<text x="202.1" y="82">XV1.4</text>
<text x="202.1" y="78.2">XV1.9</text>
<text x="209.7" y="82">A1</text>
<text x="209.7" y="78.2">A2</text>
<text x="235.7" y="78.2">9</text>
<text x="235.7" y="82">4</text>
<text x="21.9" y="85.8">#RV3</text>
<text x="22.7" y="88.3">20k</text>
<text x="73.4" y="89.6">X10</text>
<text x="73.8" y="84.5">X9</text>
<text x="78.9" y="89.6">IW</text>
<text x="79.2" y="84.5">I+</text>
<text x="182.2" y="88.1">V(F)</text>
<text x="182.3" y="85.8">TP2</text>
<text x="202.1" y="88.3">XV1.6</text>
<text x="210.3" y="88.3">F</text>
<text x="235.7" y="88.3">6</text>
<text x="73.4" y="94.7">X11</text>
<text x="79.5" y="94.7">I-</text>
<text x="182.1" y="93.2">V(G)</text>
<text x="182.3" y="96">TP4</text>
<text x="182.3" y="90.9">TP3</text>
<text x="202.1" y="93.4">XV1.3</text>
<text x="210.1" y="93.4">G</text>
<text x="235.7" y="93.4">3</text>
<text x="182.1" y="98.2">V(K)</text>
<text x="202.1" y="98.5">XV1.2</text>
<text x="210.2" y="98.5">K</text>
<text x="235.7" y="98.5">2</text>
<text x="240.8" y="104.8">1</text>
<text x="249.2" y="104.8">14</text>
<text x="25.9" y="112.5">POWER</text>
<text x="26.8" y="109.9">#SW2</text>
<text x="121.6" y="118.8">+9V</text>
<text x="130.5" y="118.8">+9V</text>
<text x="161.2" y="118.8">+400V</text>
<text x="175.4" y="118.8">-400V</text>
<text x="80.6" y="122">GND GND GND GND</text>
<text x="81.4" y="120.1">H1</text>
<text x="86.5" y="120.1">H2</text>
<text x="91.6" y="120.1">H3</text>
<text x="96.7" y="120.1">H4</text>
<text x="108.1" y="125">33µ</text>
<text x="108.5" y="122.8">C2</text>
<text x="117" y="125">33µ</text>
<text x="117.4" y="122.8">C4</text>
<text x="126.3" y="124">C1</text>
<text x="135.1" y="124">C3</text>
<text x="167.5" y="124">C5</text>
<text x="181.4" y="124">C6</text>
<text x="104" y="130.1">-9V</text>
<text x="112.9" y="130.1">-9V</text>
<text x="125.9" y="126.3">33µ</text>
<text x="134.7" y="126.3">33µ</text>
<text x="167.1" y="126.3">22n</text>
<text x="181.1" y="126.3">22n</text>
<text x="26.3" y="149.8">120VAC</text>
<text x="28.2" y="147.4">#J2</text>
<text x="66.1" y="146.6">1050QC3</text>
<text x="67.7" y="144.3">#NE1</text>
<text x="164.3" y="145.5">#X12</text>
<text x="164.3" y="148">#X13</text>
<text x="173" y="145.5">+9</text>
<text x="173.2" y="148">-9</text>
<text x="187.7" y="148">X13</text>
<text x="187.7" y="145.5">X12</text>
<text x="194" y="146.8">+9V</text>
<text x="195.5" y="149.3">-9V</text>
<text x="39.2" y="154.9">1A MB</text>
<text x="40.4" y="150.9">#F1</text>
<text x="74.5" y="151.8">#XSW2</text>
<text x="83.9" y="151.8">PH</text>
<text x="164.3" y="153.1">#X15</text>
<text x="164.3" y="150.6">#X14</text>
<text x="173.3" y="150.6">+400</text>
<text x="173.5" y="153.1">-400</text>
<text x="187.7" y="153.1">X15</text>
<text x="187.7" y="150.6">X14</text>
<text x="194.3" y="151.8">+400V</text>
<text x="195.8" y="154.4">-400V</text>
<text x="228.2" y="155.8">#R1</text>
<text x="74.7" y="156.9">#XJ2.2</text>
<text x="74.7" y="162">#XJ2.3</text>
<text x="84.4" y="162">G</text>
<text x="84.5" y="156.9">N</text>
<text x="161.7" y="162">#XV1.14</text>
<text x="162.9" y="159.5">#XR1</text>
<text x="172.9" y="159.5">H1</text>
<text x="172.9" y="162">H2</text>
<text x="228.9" y="158.1">22</text>
</g>
<g font-size="1.8" fill="#859900">
<text x="120.8" y="29.8">SLOPE</text>
<text x="120.8" y="32.4">NORM</text>
<text x="90.3" y="50.2">L</text>
<text x="102.8" y="50.2">OUT</text>
<text x="120.8" y="50.2">IN</text>
<text x="129.5" y="52.7">BLANK</text>
<text x="134.6" y="50.2">X</text>
<text x="150" y="50.2">IN</text>
<text x="166.3" y="48.9">CLAMP</text>
<text x="166.9" y="54">DEFL+</text>
<text x="167.4" y="51.4">DEFL-</text>
<text x="90.3" y="55.2">R</text>
<text x="90.3" y="65.4">GAIN_OUT</text>
<text x="150" y="64.1">IN</text>
<text x="166.3" y="64.1">CLAMP</text>
<text x="90.3" y="70.5">GAIN_IN</text>
<text x="166.9" y="66.7">DEFL+</text>
<text x="167.4" y="69.2">DEFL-</text>
<text x="150" y="79.4">BLANK</text>
<text x="170.3" y="83.2">A1</text>
<text x="170.3" y="79.4">A2</text>
<text x="150" y="85.7">INTEN_T</text>
<text x="171.5" y="89.5">F</text>
<text x="150" y="90.8">INTEN_W</text>
<text x="150" y="95.9">INTEN_B</text>
<text x="171.2" y="94.6">G</text>
<text x="171.3" y="99.7">K</text>
</g>
<g font-size="1.8" fill="#073642">
<text x="40.9" y="33.5" transform="rotate(-90 40.9 33.5)">2</text>
<text x="183.9" y="34.8" transform="rotate(-90 183.9 34.8)">2</text>
<text x="40.9" y="41.1" transform="rotate(-90 40.9 41.1)">1</text>
<text x="183.9" y="42.4" transform="rotate(-90 183.9 42.4)">1</text>
<text x="32.5" y="49.3">1</text>
<text x="29" y="58.9" transform="rotate(-90 29 58.9)">3</text>
<text x="32.5" y="54.4">2</text>
<text x="24.9" y="108.2">2</text>
<text x="32.5" y="108.2">1</text>
<text x="62" y="141.5" transform="rotate(-90 62 141.5)">2</text>
<text x="62" y="149.1" transform="rotate(-90 62 149.1)">1</text>
<text x="30.7" y="152.1">AC_P</text>
<text x="32.5" y="153.9">1</text>
<text x="30.6" y="157.2">AC_N</text>
<text x="32.5" y="159">2</text>
<text x="30" y="162.3">EARTH</text>
<text x="32.5" y="164.1">3</text>
</g>
<g font-size="1.8" fill="#586e75">
<text x="177.8" y="53.1">DEFLX+</text>
<text x="177.8" y="50.5">DEFLX-</text>
<text x="177.8" y="65.8">DEFLY+</text>
<text x="177.8" y="68.3">DEFLY-</text>
</g>
</svg>
